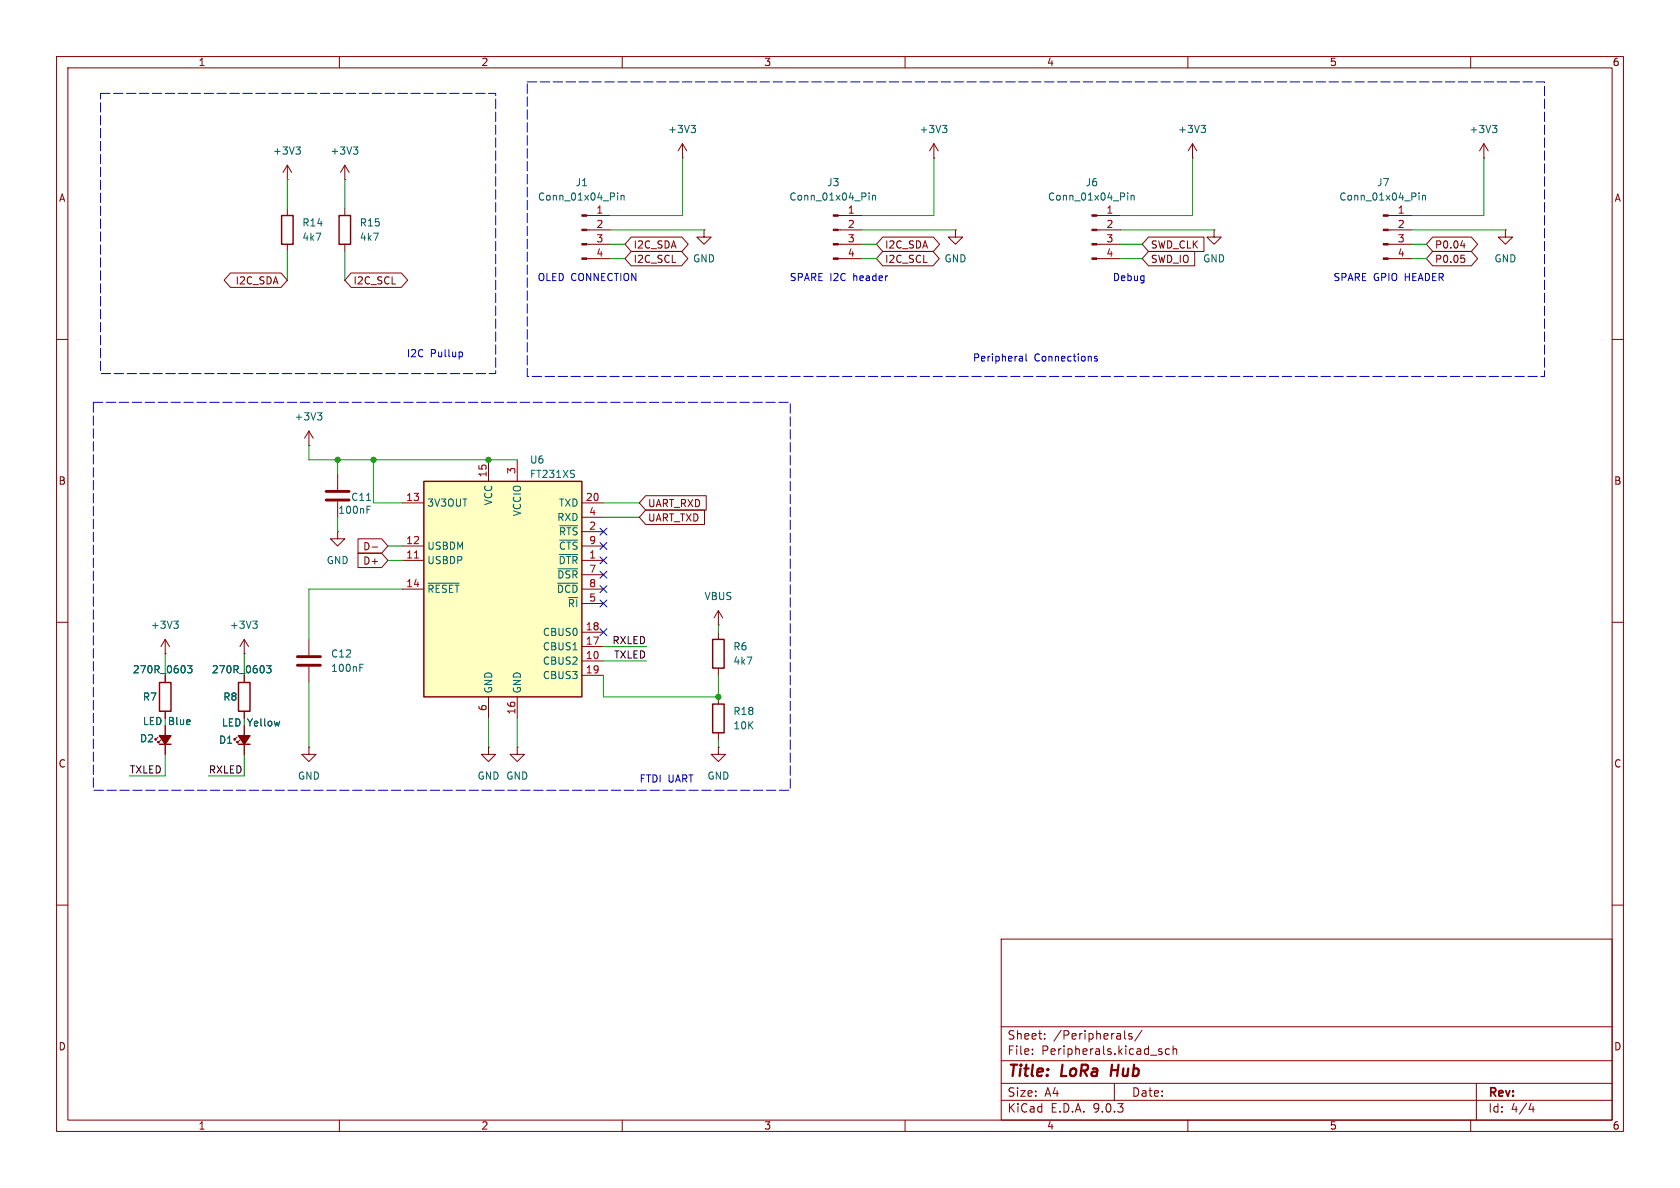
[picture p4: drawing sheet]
<svg xmlns="http://www.w3.org/2000/svg" width="297mm" height="210mm" viewBox="0 0 297 210" stroke-linecap="round" stroke-linejoin="round" font-family="sans-serif">
<g fill="none" stroke="#840000" stroke-width=".18">
<path d="M10 10h277v190h-277zM12 12h273v186h-273zM60 10v2M110 10v2M160 10v2M210 10v2M260 10v2M50.8 31.8h.1M50.8 29.2l-.8 1.3M50.8 29.2l.8 1.3M50.8 29.2v2.6M61 31.8h.1"/>
<path d="M61 29.2l-.8 1.3M61 29.2l.7 1.3M61 29.2v2.6M61 36.8v1.3M103.7 38.1h4.2M148.2 38.1h4.2M165.1 27.9h.1M165.1 25.4l-.8 1.3M165.1 25.4l.8 1.3M165.1 25.4v2.5M193.9 38.1h4.2M210.8 27.9h.1"/>
<path d="M210.8 25.4l-.7 1.3M210.8 25.4l.8 1.3M210.8 25.4v2.5M245.4 38.1h4.2M262.3 27.9h.1M262.3 25.4l-.7 1.3M262.3 25.4l.8 1.3M262.3 25.4v2.5M61 43.2v1.3M103.7 40.6h4.2M103.7 43.2h4.2M103.7 45.7h4.2"/>
<path d="M124.5 40.6v1.3h1.2l-1.2 1.3-1.3-1.3h1.3M124.5 40.6h.1M148.2 40.6h4.2M148.2 43.2h4.2M148.2 45.7h4.2M168.9 40.6v1.3h1.3l-1.3 1.3-1.3-1.3h1.3M168.9 40.6h.1M193.9 40.6h4.2M193.9 43.2h4.2M193.9 45.7h4.2M214.6 40.6v1.3h1.3l-1.3 1.3-1.2-1.3h1.2M214.6 40.6h.1"/>
<path d="M245.4 40.6h4.2M245.4 43.2h4.2M245.4 45.7h4.2M266.1 40.6v1.3h1.3l-1.3 1.3-1.2-1.3h1.2M266.1 40.6h.1M10 60h2M285 60h2M59.7 94v1.3h-1.3l1.3 1.2 1.3-1.2h-1.3M59.7 94h.1M59.7 83.8v2.8M59.7 88.6v2.8M10 110h2"/>
<path d="M29.2 119.4v1.3M43.2 115.6h.1M43.2 113v2.6M43.2 119.4v1.3M43.2 113l-.8 1.3M43.2 113l.7 1.3M54.6 113v2.8M54.6 117.9v2.8M127 110.5h.1M127 108v2.5M127 111.8v1.2M127 118.1v1.3"/>
<path d="M127 108l-.8 1.2M127 108l.8 1.2M285 110h2M27.9 130.3l-.5 .5v-.2v.2h.3M28.4 130.8l-.5 .5v-.2v.2h.3M29.2 125.7v1.3M29.2 128.3v5.1M41.9 130.3l-.5 .5v-.2v.2h.3M42.4 130.8l-.5 .5v-.2v.2h.3M43.2 125.7v1.3M43.2 128.3v5.1M54.6 132.1v1.3h-1.3l1.3 1.2 1.3-1.2h-1.3"/>
<path d="M54.6 132.1h.1M86.4 132.1v1.3h-1.3l1.3 1.2 1.2-1.2h-1.2M86.4 132.1h.1M91.4 132.1v1.3h-1.2l1.2 1.2 1.3-1.2h-1.3M91.4 132.1h.1M127 132.1v1.3h-1.3l1.3 1.2 1.3-1.2h-1.3M127 132.1h.1M127 123.2v1.3M127 129.5v1.3M10 160h2M177 166h108v32h-108zM285 160h2"/>
<path d="M60 198v2M110 198v2M160 198v2M177 194.5h108M177 191.5h108M177 187.5h108M177 181.5h108M182.5 186.3v.1M182.5 185.5v.1M184.7 183.6v.1M184.7 182.8v.1M197 191.5v3"/>
<path d="M198.8 182.2v1.3l.2 .2M200.1 182.8l-.4-.1-.2 .2 .1 .2 .5 .2v.3h-.6M201.9 182.1l-1.3 2M205 185.9l.4 .1 .1 .2-.3 .2h-.2M205 185.4l.4 .1M206.7 185.5l-.4-.1-.3 .3v.4l.2 .2h.5M207.4 185.5l.2-.1 .4 .1v.9M207.4 184.9v1.5M210 198v2M260 198v2M261 191.5v6.5M270.7 195l-.4 1.1h.9"/>
<path d="M271 195.6v1"/>
</g>
<path d="M196.6 188.2l-.3 2" fill="none" stroke="#840000" stroke-width=".4"/>
<g fill="none" stroke="#006464" stroke-width=".18">
<path d="M52.3 26h.8l-.4 .5M52.9 26.5l.2 .2v.3l-.2 .2M62.5 26h.8l-.5 .5M63 26.5l.3 .2v.3l-.3 .2M109.2 34.1v.1M109.2 34.5v.9M109.8 34.7l.2-.2 .3 .1v.8M109.8 34.5v.9M153.6 34.1v.1M153.6 34.5v.9M154.2 34.7l.2-.2 .3 .1 .1 .8M154.2 34.5v.9"/>
<path d="M166.6 22.2h.8l-.4 .5M167.2 22.7l.2 .2v.3l-.2 .2M199.4 34.1v.1M199.4 34.5v.9M200 34.7l.1-.2 .3 .1 .1 .8M200 34.5v.9M212.3 22.2h.8l-.4 .5M212.9 22.7l.2 .2v.3l-.2 .2M250.9 34.1v.1M250.9 34.5v.9M251.5 34.5v.9M251.5 34.7l.2-.2 .3 .1v.8"/>
<path d="M263.8 22.2h.8l-.4 .5M264.4 22.7l.2 .2v.3l-.2 .2M64.8 88.5h.7M64.9 90.1h.4M64.9 89.5h.6M33.2 117.7h.7l-.4 .5 .4 .1v.5l-.2 .1-.5-.1M44.7 109.8h.8l-.4 .5M45.2 110.3l.3 .2v.3l-.3 .3M47.1 117.7h.8l-.4 .5 .4 .1v.5l-.2 .1-.6-.1M63.6 118h.4M63.6 117.4h.6"/>
</g>
<path d="M59.9 38.1h2.1v5.1h-2.1zM126 113h2v5.1h-2zM28.2 120.7h2v5h-2zM28.2 131.6h2M42.2 120.7h2v5h-2zM42.2 131.6h2M126 124.5h2v5h-2z" fill="none" stroke="#840000" stroke-width=".25"/>
<g fill="#840000" stroke="#840000" stroke-width=".25">
<path d="M42.2 130h2l-1 1.6z"/>
<path d="M28.2 130h2l-1 1.6z"/>
</g>
<g fill="#840000" stroke="#840000" stroke-width=".18">
<path d="M244.5 38h.9v.2h-.9z"/>
<path d="M244.5 40.5h.9v.3h-.9z"/>
<path d="M244.5 43.1h.9v.2h-.9z"/>
<path d="M244.5 45.6h.9v.2h-.9z"/>
<path d="M193 38h.9v.2h-.9z"/>
<path d="M193 40.5h.9v.3h-.9z"/>
<path d="M193 43.1h.9v.2h-.9z"/>
<path d="M193 45.6h.9v.2h-.9z"/>
<path d="M147.3 38h.9v.2h-.9z"/>
<path d="M147.3 40.5h.9v.3h-.9z"/>
<path d="M147.3 43.1h.9v.2h-.9z"/>
<path d="M147.3 45.6h.9v.2h-.9z"/>
<path d="M102.9 38h.8v.2h-.8z"/>
<path d="M102.9 40.5h.8v.3h-.8z"/>
<path d="M102.9 43.1h.8v.2h-.8z"/>
<path d="M102.9 45.6h.8v.2h-.8z"/>
</g>
<path d="M57.7 88.4h4M57.7 86.9h4M52.6 116.1h4M52.6 117.6h4" fill="none" stroke="#840000" stroke-width=".51"/>
<path d="M74.9 85.1h28v38.1h-28z" fill="#ffffc2"/>
<path d="M49.8 38.1h2v5.1h-2zM74.9 85.1h28v38.1h-28z" fill="none" stroke="#840000" stroke-width=".25"/>
<g fill="none" stroke="#840000" stroke-width=".18">
<path d="M50.8 36.8v1.3M120.6 27.9h.1M120.6 25.4l-.7 1.3M120.6 25.4l.8 1.3M120.6 25.4v2.5M40.7 48.3h9l1.1 1.2-1.1 1.3h-9l-1.1-1.3zM50.8 43.2v1.3M62.1 48.3h8.9l1.1 1.2-1.1 1.3h-8.9l-1.1-1.3zM111.6 44.4h8.9l1.1 1.3-1.1 1.3h-8.9l-1.1-1.3zM111.6 41.9h9l1.1 1.3-1.1 1.3h-9l-1.1-1.3zM156.1 41.9h8.9l1.1 1.3-1.1 1.3h-8.9l-1.2-1.3zM156.1 44.4h8.8l1.2 1.3-1.2 1.3h-8.8l-1.2-1.3z"/>
<path d="M203 41.9h9.8v2.6h-9.8l-1.1-1.3zM203 44.4h8.2v2.6h-8.2l-1.1-1.3zM253.3 44.4h6.8l1.1 1.3-1.1 1.3h-6.8l-1.1-1.3zM253.3 41.9h6.8l1.1 1.3-1.1 1.3h-6.8l-1.1-1.3zM258.2 43.4h.8M258.3 45.1h.6M258.7 45.6l.3 .2v.3l-.3 .3M258.8 43v.9M54.6 78.7h.1M54.6 76.2l-.8 1.3M54.6 76.2l.8 1.3M54.6 76.2v2.5"/>
<path d="M63.3 97.8h4.2l1.1 1.3-1.1 1.2h-4.2zM63.3 95.2h4.2l1.1 1.3-1.1 1.3h-4.2zM65.8 96.7h.9M71.1 88.9h3.8M71.1 96.5h3.8M71.1 99.1h3.8M86.4 81.3v3.8M91.4 81.3v3.8M102.9 88.9h3.8M102.9 96.5h3.8M102.9 99.1h3.8M102.9 91.4h3.8"/>
<path d="M102.9 94h3.8M114.1 90.2h10.4v2.5h-10.4l-1.1-1.3zM114.1 87.6h10.7v2.6h-10.7l-1.1-1.3zM29.2 115.6h.1M29.2 113l-.8 1.3M29.2 113l.8 1.3M29.2 113v2.6M29.2 119.4v1.3M43.2 119.4v1.3M71.1 104.1h3.8M102.9 104.1h3.8M102.9 101.6h3.8"/>
<path d="M102.9 106.7h3.8M102.9 111.8h3.8M102.9 114.3h3.8M102.9 116.8h3.8M102.9 119.4h3.8M29.2 125.7v1.3M29.2 128.3v1.7M29.2 131.6v1.8M43.2 125.7v1.3M43.2 128.3v1.7M43.2 131.6v1.8M86.4 123.2v3.8"/>
<path d="M91.4 123.2v3.8"/>
</g>
<path d="M73.3 98.6h.7" fill="none" stroke="#a90000" stroke-width=".18"/>
<g fill="none" stroke="#006464" stroke-width=".18">
<path d="M122.2 22.2h.7l-.4 .5M122.7 22.7l.2 .2v.3l-.2 .2M56.1 73h.8l-.4 .5M56.7 73.5l.2 .2v.3l-.2 .2M98.9 98h3.2M98.9 92.9h3.2M98.9 95.5h3.2M30.7 109.8h.8l-.4 .5M31.3 110.3l.2 .2v.3l-.2 .3M33.2 117.7h.7l-.4 .5 .4 .1v.5l-.2 .1-.5-.1M47.1 117.7h.8l-.4 .5 .4 .1v.5l-.2 .1-.6-.1M75.7 103.1h5.5"/>
<path d="M98.6 103.1h3.5M98.6 100.6h3.5"/>
</g>
<g fill="none" stroke="#009600" stroke-width=".18">
<path d="M50.8 31.8v5M61 31.8v5M120.6 27.9v10.2h-12.7M165.1 27.9v10.2h-12.7M210.8 27.9v10.2h-12.7M262.3 27.9v10.2h-12.7M50.8 44.5v5M61 44.5v5M107.9 45.7h2.6M107.9 43.2h2.6M107.9 40.6h16.6M152.4 45.7h2.5"/>
<path d="M152.4 43.2h2.5M152.4 40.6h16.5M198.1 45.7h3.8M198.1 43.2h3.8M198.1 40.6h16.5M249.6 45.7h2.6M249.6 43.2h2.6M249.6 40.6h16.5M54.6 78.7v2.6h36.8M59.7 81.3v2.5M59.7 91.4v2.6M66 81.3v7.6h5.1"/>
<path d="M68.6 99.1h2.5M68.6 96.5h2.5M106.7 88.9h6.3M106.7 91.4h6.3M29.2 115.6v3.8M43.2 115.6v3.8M71.1 104.1h-16.5v8.9M106.7 119.4v3.8h20.3v-3.8M106.7 116.8h7.6M106.7 114.3h7.6M127 110.5v1.3M29.2 133.4v3.8h-6.3"/>
<path d="M43.2 133.4v3.8h-6.4M54.6 120.7v11.4M86.4 127v5.1M91.4 127v5.1M127 130.8v1.3"/>
</g>
<g fill="none" stroke="#000084" stroke-width=".18">
<path d="M106.1 98.5l1.2 1.2M106.1 95.9l1.2 1.2M106.1 93.4l1.2 1.2M107.3 98.5l-1.2 1.2M107.3 95.9l-1.2 1.2M107.3 93.4l-1.2 1.2M106.1 101l1.2 1.2M106.1 106.1l1.2 1.2M106.1 103.5l1.2 1.2M106.1 111.2l1.2 1.2M107.3 101l-1.2 1.2M107.3 106.1l-1.2 1.2"/>
<path d="M107.3 103.5l-1.2 1.2M107.3 111.2l-1.2 1.2"/>
</g>
<path d="M81.5 62.2l.3 .3v.3l-.3 .3M180.4 63h.3l.1 .8M180.8 63.8h-.4M180.8 63.3h-.4M181.4 62.6v1l.2 .2M194 63h-.3l-.2 .2v.1l.5 .2v.3h-.5" fill="none" stroke="#0000c2" stroke-width=".18"/>
<path d="M17.8 16.5h69.8v49.5h-69.8zM93.2 14.5h179.8v52h-179.8zM16.5 71.1h123.2v68.6h-123.2z" fill="none" stroke="#0000c2" stroke-width=".18" stroke-dasharray="1.7 .6"/>
<g fill="#009600" stroke="#009600" stroke-width=".18">
<circle cx="127" cy="123.2" r=".46"/>
<circle cx="86.4" cy="81.3" r=".46"/>
<circle cx="66" cy="81.3" r=".46"/>
<circle cx="59.7" cy="81.3" r=".46"/>
</g>
<g font-size="2.8" fill="#840000">
<text x="178" y="190.9">Title:</text>
<text x="187.7" y="190.9">LoRa</text>
<text x="197.2" y="190.9">Hub</text>
</g>
<g font-size="2.1" fill="#840000">
<text x="178" y="184">Sheet:</text>
<text x="186.2" y="184">/Peripherals/</text>
<text x="178" y="186.7">File:</text>
<text x="184.1" y="186.7">Peripherals.kicad_sch</text>
<text x="178" y="196.9">KiCad</text>
<text x="178" y="194.1">Size:</text>
<text x="184.7" y="194.1">A4</text>
<text x="185.7" y="196.9">E.D.A.</text>
<text x="193.3" y="196.9">9.0.3</text>
<text x="200" y="194.1">Date:</text>
<text x="263" y="194.3">Rev:</text>
<text x="263" y="196.9">Id:</text>
<text x="267.1" y="196.9">4/4</text>
</g>
<g font-size="1.8" fill="#840000">
<text x="35" y="11.9">1</text>
<text x="85" y="11.9">2</text>
<text x="135" y="11.9">3</text>
<text x="185" y="11.9">4</text>
<text x="235" y="11.9">5</text>
<text x="285" y="11.9">6</text>
<text x="10.3" y="35.9">A</text>
<text x="285.3" y="35.9">A</text>
<text x="111.9" y="46.7">I2C_SCL</text>
<text x="111.9" y="44.1">I2C_SDA</text>
<text x="156.4" y="44.1">I2C_SDA</text>
<text x="156.4" y="46.7">I2C_SCL</text>
<text x="203.4" y="44.1">SWD_CLK</text>
<text x="203.4" y="46.7">SWD_IO</text>
<text x="253.6" y="46.7">P0.05</text>
<text x="253.6" y="44.1">P0.04</text>
<text x="41.5" y="50.5">I2C_SDA</text>
<text x="62.4" y="50.5">I2C_SCL</text>
<text x="10.3" y="85.9">B</text>
<text x="114.5" y="89.9">UART_RXD</text>
<text x="285.3" y="85.9">B</text>
<text x="114.5" y="92.4">UART_TXD</text>
<text x="64.1" y="100">D+</text>
<text x="64.1" y="97.5">D-</text>
<text x="10.3" y="135.9">C</text>
<text x="285.3" y="135.9">C</text>
<text x="10.3" y="185.9">D</text>
<text x="285.3" y="185.9">D</text>
<text x="35" y="199.9">1</text>
<text x="85" y="199.9">2</text>
<text x="135" y="199.9">3</text>
<text x="185" y="199.9">4</text>
<text x="235" y="199.9">5</text>
<text x="285" y="199.9">6</text>
</g>
<g font-size="1.8" fill="#006464">
<text x="118" y="23.7">+3V3</text>
<text x="162.5" y="23.7">+3V3</text>
<text x="208.2" y="23.7">+3V3</text>
<text x="259.7" y="23.7">+3V3</text>
<text x="48.2" y="27.5">+3V3</text>
<text x="58.3" y="27.5">+3V3</text>
<text x="95" y="35.7">Conn_01x04_Pin</text>
<text x="101.7" y="33.1">J1</text>
<text x="139.4" y="35.7">Conn_01x04_Pin</text>
<text x="146.1" y="33.1">J3</text>
<text x="185.2" y="35.7">Conn_01x04_Pin</text>
<text x="191.8" y="33.1">J6</text>
<text x="236.7" y="35.7">Conn_01x04_Pin</text>
<text x="243.4" y="33.1">J7</text>
<text x="53.3" y="40.2">R14</text>
<text x="63.5" y="40.2">R15</text>
<text x="53.3" y="42.8">4k7</text>
<text x="63.5" y="42.8">4k7</text>
<text x="122.4" y="46.6">GND</text>
<text x="166.9" y="46.6">GND</text>
<text x="212.6" y="46.6">GND</text>
<text x="264.1" y="46.6">GND</text>
<text x="52" y="74.5">+3V3</text>
<text x="93.6" y="82.1">U6</text>
<text x="62" y="88.7">C11</text>
<text x="75.4" y="89.8">3V3OUT</text>
<text x="87.2" y="89.4" transform="rotate(-90 87.2 89.4)">VCC</text>
<text x="93.6" y="84.7">FT231XS</text>
<text x="98.7" y="89.8">TXD</text>
<text x="59.7" y="91">100nF</text>
<text x="92.3" y="91.4" transform="rotate(-90 92.3 91.4)">VCCIO</text>
<text x="98.4" y="92.3">RXD</text>
<text x="98.7" y="94.8">~{RTS}</text>
<text x="57.7" y="99.9">GND</text>
<text x="75.4" y="97.4">USBDM</text>
<text x="75.4" y="99.9">USBDP</text>
<text x="98.7" y="99.9">~{DTR}</text>
<text x="98.7" y="97.4">~{CTS}</text>
<text x="75.4" y="105">~{RESET}</text>
<text x="98.3" y="105">~{DCD}</text>
<text x="98.4" y="102.5">~{DSR}</text>
<text x="100.3" y="107.5">~{RI}</text>
<text x="124.4" y="106.3">VBUS</text>
<text x="26.6" y="111.4">+3V3</text>
<text x="40.5" y="111.4">+3V3</text>
<text x="95.9" y="112.6">CBUS0</text>
<text x="23.4" y="119.2">270R_0603</text>
<text x="37.3" y="119.2">270R_0603</text>
<text x="58.4" y="119">100nF</text>
<text x="58.4" y="116.4">C12</text>
<text x="95.9" y="115.2">CBUS1</text>
<text x="95.9" y="117.7">CBUS2</text>
<text x="129.5" y="115.2">R6</text>
<text x="129.5" y="117.7">4k7</text>
<text x="25.2" y="124.1">R7</text>
<text x="39.4" y="124.1">R8</text>
<text x="87.2" y="122.7" transform="rotate(-90 87.2 122.7)">GND</text>
<text x="92.3" y="122.7" transform="rotate(-90 92.3 122.7)">GND</text>
<text x="95.9" y="120.2">CBUS3</text>
<text x="24.6" y="131.4">D2</text>
<text x="25.2" y="128.4">LED Blue</text>
<text x="38.6" y="131.7">D1</text>
<text x="39.1" y="128.6">LED Yellow</text>
<text x="129.5" y="126.6">R18</text>
<text x="129.5" y="129.1">10K</text>
<text x="52.6" y="138">GND</text>
<text x="84.3" y="138">GND GND</text>
<text x="125" y="138">GND</text>
</g>
<g font-size="1.8" fill="#a90000">
<text x="105.3" y="37.8">1</text>
<text x="105.3" y="40.4">2</text>
<text x="149.8" y="37.8">1</text>
<text x="149.8" y="40.4">2</text>
<text x="195.5" y="37.8">1</text>
<text x="195.5" y="40.4">2</text>
<text x="247" y="37.8">1</text>
<text x="247" y="40.4">2</text>
<text x="105.3" y="42.9">3</text>
<text x="105.3" y="45.5">4</text>
<text x="149.8" y="42.9">3</text>
<text x="149.8" y="45.5">4</text>
<text x="195.5" y="42.9">3</text>
<text x="195.5" y="45.5">4</text>
<text x="247" y="42.9">3</text>
<text x="247" y="45.5">4</text>
<text x="91.2" y="83.9" transform="rotate(-90 91.2 83.9)">3</text>
<text x="71.7" y="88.6">13</text>
<text x="86.1" y="84.5" transform="rotate(-90 86.1 84.5)">15</text>
<text x="103.5" y="88.6">20</text>
<text x="104.1" y="91.2">4</text>
<text x="104.1" y="93.7">2</text>
<text x="71.7" y="96.3">12</text>
<text x="71.7" y="98.8">11</text>
<text x="104.1" y="96.3">9</text>
<text x="104.1" y="98.8">1</text>
<text x="104.1" y="101.3">7</text>
<text x="71.7" y="103.9">14</text>
<text x="104.1" y="103.9">8</text>
<text x="104.1" y="106.4">5</text>
<text x="103.5" y="111.5">18</text>
<text x="103.5" y="114">17</text>
<text x="103.5" y="116.6">10</text>
<text x="103.5" y="119.1">19</text>
<text x="86.1" y="125.8" transform="rotate(-90 86.1 125.8)">6</text>
<text x="91.2" y="126.4" transform="rotate(-90 91.2 126.4)">16</text>
</g>
<g font-size="1.8" fill="#0000c2">
<text x="95" y="49.9">OLED CONNECTION</text>
<text x="139.5" y="49.9">SPARE I2C</text>
<text x="150.9" y="49.9">header</text>
<text x="196.6" y="49.9">Debug</text>
<text x="235.6" y="49.9">SPARE GPIO HEADER</text>
<text x="71.8" y="63.4">I2C</text>
<text x="76.1" y="63.4">Pullup</text>
<text x="171.9" y="64.1">Peripheral</text>
<text x="182.8" y="64.1">Connections</text>
<text x="113" y="138.5">FTDI UART</text>
</g>
<g font-size="1.8" fill="#0f0f0f">
<text x="108.2" y="114">RXLED</text>
<text x="108.5" y="116.5">TXLED</text>
<text x="22.9" y="136.8">TXLED</text>
<text x="36.8" y="136.8">RXLED</text>
</g>
</svg>
